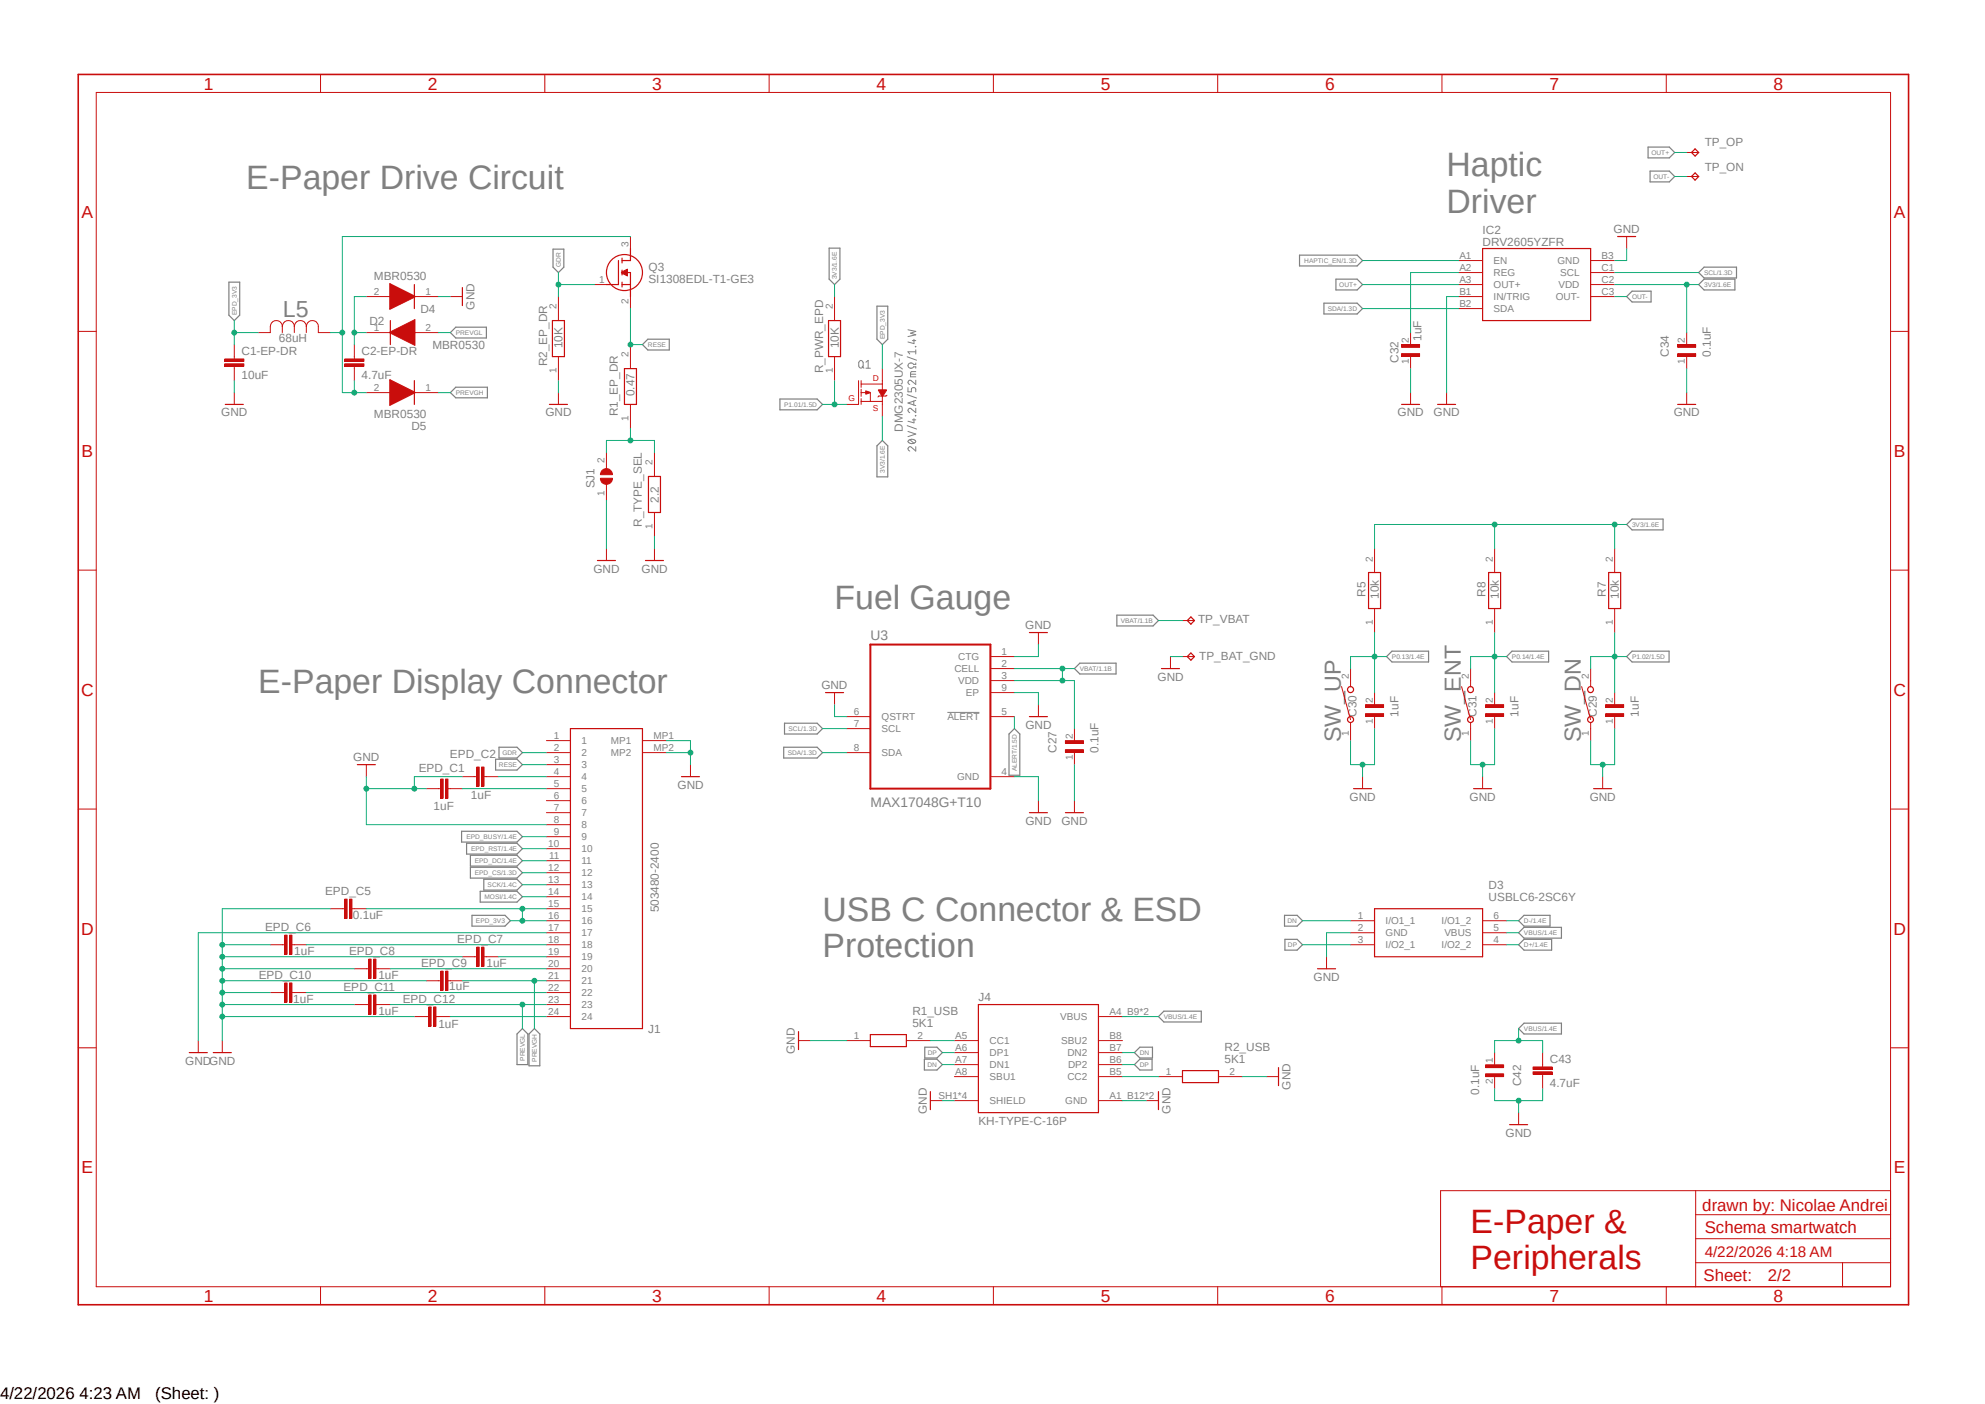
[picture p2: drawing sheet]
<svg xmlns="http://www.w3.org/2000/svg" width="420mm" height="297mm" viewBox="0 0 420 297" stroke-linecap="round" stroke-linejoin="round" font-family="sans-serif">
<path d="M16 15.4l388.2 261.2M404.2 15.4l-388.2 261.2" fill="none" stroke="#fff" stroke-width=".21"/>
<g fill="none" stroke="#808080" stroke-width=".21">
<path d="M181.8 76.5l.1-.2a.47 .47 0 0 1 .7 .4v.7a.47 .47 0 0 1-.4 .5 .47 .47 0 0 1-.5-.5zM182.4 77.5l.4 .4M183.2 77.9h.9M183.2 76.6l.5-.4v1.7M191.9 75.5l2 .7M192.1 69.8l1.7 .3-1.1 .4 1.1 .3-1.7 .4M192.7 79.2h1.1M193 72.1h.8M193.4 71.8v.9l-1.3-.4M193.7 73.3l.1 .1zM193.8 78.6h-.9l-.2 .3v.8h1.1M193.8 76.8v.3h-.5a.62 .62 0 0 0-1-.2 .62 .62 0 0 0 0 .9 .62 .62 0 0 0 1-.2h.5v.3"/>
<path d="M193.8 74v.9M193.8 74.4h-1.7l.4 .5M191.9 90l2 .8M191.9 83.5l2 .7M192.1 82v.9h.7v-.5a.47 .47 0 0 1 .5-.4 .47 .47 0 0 1 .5 .4v.5M192.1 91.3l1.7 .5-1.7 .6M192.2 93.2l.2-.1a.96 .96 0 0 1 1.4 .3 .96 .96 0 0 1-1.7 0zM192.5 93l.9 .8M193 88.8h.8M193.3 84.8v.9M193.4 88.6v.9l-1.3-.4M193.7 87.9l.1 .1z"/>
<path d="M193.8 94.5v.9l-1-.8a.45 .45 0 0 0-.7 .2 .45 .45 0 0 0 .4 .6M193.8 86.4v.9l-1-.8a.44 .44 0 0 0-.7 .2 .44 .44 0 0 0 .4 .6M193.8 80.4v.9l-1-.7a.43 .43 0 0 0-.6 .1 .43 .43 0 0 0 .3 .6M193.8 84.7l-1.7 .6 1.7 .5M200.4 150.7h6.8"/>
</g>
<g fill="none" stroke="#808080" stroke-width=".25">
<path d="M348.7 31.1h4.5l1.1 1.2-1.1 1.1h-4.5zM349.1 36.2h4.1l1.1 1.1-1.1 1.2h-4.1zM48.4 59.7h2.3v7l-1.1 1.1-1.2-1.1zM117 52.7h2.3v3.8l-1.1 1.2-1.2-1.2zM175.4 52.5h2.3v6.6l-1.1 1.1-1.2-1.1zM275 54h12.1l1.2 1.1-1.2 1.2h-12.1zM282.7 59.1h4.4l1.2 1.1-1.2 1.1h-4.4zM360.6 59.1h6.5v2.2h-6.5l-1.2-1.1zM360.6 56.5h6.8v2.3h-6.8l-1.2-1.1zM95.3 70.4l1.1-1.2h6.5v2.3h-6.5zM135.9 72.9l1.2-1.1h4.5v2.2h-4.5zM185.5 64.8h2.3v7l-1.1 1.1-1.2-1.1z"/>
<path d="M280.1 64.1h7l1.2 1.2-1.2 1.1h-7zM345.3 61.6h4v2.3h-4l-1.1-1.2zM95.3 83.1l1.1-1.2h6.7v2.3h-6.7zM165 84.4h7.9l1.1 1.2-1.1 1.1h-7.9zM186.7 93.2l1.1 1.1v6.6h-2.3v-6.6zM345.3 109.8h6.6v2.3h-6.6l-1.1-1.1zM236.3 130.1h7.7l1.1 1.2-1.1 1.1h-7.7zM294.5 137.8h7.8v2.2h-7.8l-1.1-1.1zM319.9 137.8h7.8v2.2h-7.8l-1.1-1.1zM345.3 137.8h7.8v2.2h-7.8l-1.1-1.1zM105.6 158.1h3.8l1.1 1.1-1.1 1.2h-3.8zM165.8 158.1h7.1l1.1 1.1-1.1 1.2h-7.1z"/>
<path d="M166 153h6.9l1.1 1.1-1.1 1.2h-6.9zM213.5 155.3l1.1-1.2 1.2 1.2v8.7h-2.3zM227.3 141.4l1.2-1.1h7.6v2.3h-7.6zM97.7 175.9h11.7l1.1 1.1-1.1 1.1h-11.7zM98.7 178.4h10.7l1.1 1.1-1.1 1.2h-10.7zM104.9 160.6h4.5l1.1 1.2-1.1 1.1h-4.5zM99.5 180.9h9.9l1.1 1.2-1.1 1.1h-9.9zM99.5 183.5h9.9l1.1 1.1-1.1 1.2h-9.9zM99.9 193.6h6.9l1.2 1.2-1.2 1.1h-6.9zM101.6 188.6h7.8l1.1 1.1-1.1 1.1h-7.8zM102.4 186h7l1.1 1.2-1.1 1.1h-7zM271.8 193.6h2.6l1.2 1.2-1.2 1.1h-2.6z"/>
<path d="M271.9 198.7h2.5l1.2 1.2-1.2 1.1h-2.5zM321.3 194.8l1.2-1.2h5.5v2.3h-5.5zM322.5 198.7h5.8v2.3h-5.8l-1.2-1.1zM322.5 196.2h7.9v2.3h-7.9l-1.2-1.2zM109.4 218.7l1.1-1.1 1.2 1.1v6.5h-2.3zM111.9 218.7l1.2-1.1 1.1 1.1v6.8h-2.3zM246.3 213.9h7.9v2.3h-7.9l-1.2-1.1zM322.5 216.5h7.9v2.2h-7.9l-1.2-1.1zM195.6 224.1h2.6l1.2 1.1-1.2 1.2h-2.6zM195.7 221.5h2.5l1.2 1.2-1.2 1.1h-2.5zM240 222.7l1.2-1.2h2.6v2.3h-2.6zM241.2 224.1h2.6v2.3h-2.6l-1.2-1.2z"/>
</g>
<g fill="none" stroke="#c90d0c" stroke-width=".21">
<path d="M20.4 19.6h379.6v252.6h-379.6zM67.8 15.7v3.9M115.3 15.7v3.9M162.7 15.7v3.9M210.2 15.7v3.9M257.6 15.7v3.9M305.1 15.7v3.9M352.6 15.7v3.9M16.6 70.1h3.8M400 70.1h3.8M16.6 120.6h3.8M400 120.6h3.8"/>
<path d="M16.6 171.2h3.8M400 171.2h3.8M16.6 221.7h3.8M400 221.7h3.8M358.8 251.9v20.3M358.8 257h41.2M400 251.9h-95.2v20.3M67.8 272.2v3.8M115.3 272.2v3.8M162.7 272.2v3.8M210.2 272.2v3.8M257.6 272.2v3.8"/>
<path d="M305.1 272.2v3.8M352.6 272.2v3.8M358.8 267.1h41.2M358.8 262h41.2M389.8 267.1v5.1"/>
</g>
<path d="M16.6 15.7h387.2v260.3h-387.2z" fill="none" stroke="#c90d0c" stroke-width=".34"/>
<path d="M47.5 77h4.1v.5h-4.1z" fill-rule="evenodd" fill="#c90d0c"/>
<path d="M47.5 77h4.1v.5h-4.1z" fill="none" stroke="#c90d0c" stroke-width=".21"/>
<path d="M47.5 75.9h4.1v.6h-4.1z" fill-rule="evenodd" fill="#c90d0c"/>
<path d="M47.5 75.9h4.1v.6h-4.1zM49.6 72.9v3M49.6 77.5v3M59.7 69.1a1.27 1.27 0 0 0-1.2-1.3 1.27 1.27 0 0 0-1.3 1.3v1.3h-2.5M59.7 69.1v1.3M59.7 69.1a1.27 1.27 0 0 1 1.3-1.3 1.27 1.27 0 0 1 1.3 1.3M62.3 69.1v1.3M62.3 69.1a1.27 1.27 0 0 1 1.2-1.3 1.27 1.27 0 0 1 1.3 1.3M64.8 69.1a1.27 1.27 0 0 1 1.3-1.3 1.27 1.27 0 0 1 1.3 1.3v1.3h2.5M64.8 69.1v1.3M49.6 83.1v2.5" fill="none" stroke="#c90d0c" stroke-width=".21"/>
<path d="M87.7 60.2v5.1M47.7 85.6h3.8" fill="none" stroke="#c90d0c" stroke-width=".25"/>
<path d="M82.5 60l5.3 2.7v.1l-5.3 2.6z" fill-rule="evenodd" fill="#c90d0c"/>
<path d="M82.5 60l5.3 2.7v.1l-5.3 2.6zM77.5 62.7h5.1M87.7 62.7h5.1" fill="none" stroke="#c90d0c" stroke-width=".21"/>
<path d="M82.6 67.8v5.1" fill="none" stroke="#c90d0c" stroke-width=".25"/>
<path d="M82.5 70.3l5.3-2.7v5.5l-5.3-2.7z" fill-rule="evenodd" fill="#c90d0c"/>
<path d="M77.5 70.4h5.1M82.5 70.3l5.3-2.7v5.5l-5.3-2.7zM87.7 70.4h5.1" fill="none" stroke="#c90d0c" stroke-width=".21"/>
<path d="M87.7 80.5v5.1" fill="none" stroke="#c90d0c" stroke-width=".25"/>
<path d="M82.5 80.3l5.3 2.7v.1l-5.3 2.7z" fill-rule="evenodd" fill="#c90d0c"/>
<path d="M77.5 83.1h5.1M82.5 80.3l5.3 2.7v.1l-5.3 2.7zM87.7 83.1h5.1" fill="none" stroke="#c90d0c" stroke-width=".21"/>
<path d="M72.9 77h4.1v.5h-4.1z" fill-rule="evenodd" fill="#c90d0c"/>
<path d="M72.9 77h4.1v.5h-4.1z" fill="none" stroke="#c90d0c" stroke-width=".21"/>
<path d="M72.9 75.9h4.1v.6h-4.1z" fill-rule="evenodd" fill="#c90d0c"/>
<path d="M72.9 75.9h4.1v.6h-4.1zM75 72.9v3M75 77.5v3M95.3 62.7h2.5" fill="none" stroke="#c90d0c" stroke-width=".21"/>
<g fill="none" stroke="#c90d0c" stroke-width=".25">
<path d="M130.9 55.1v5.1h-2.6M131.6 57.7h1.8v5M131.6 54.6v1M131.6 57.1v1.1M131.6 59.7v1M133.4 52.6v2.5h-1.8M97.8 60.8v3.8M131.6 60.2h1.8"/>
<circle cx="132.1" cy="57.7" r="3.8"/>
</g>
<path d="M131.5 57.6l1.3-.7v1.5l-1.3-.7z" fill-rule="evenodd" fill="#c90d0c"/>
<g fill="none" stroke="#c90d0c" stroke-width=".21">
<path d="M131.5 57.6l1.3-.7v1.5l-1.3-.7zM133.4 50v2.6M118.2 62.7v5.1M118.2 75.4v5.1M125.8 60.2h2.5M133.4 62.7v2.6M133.4 72.9v5.1M118.2 83.1v2.5M133.4 85.6v5M138.5 95.7v5.1M128.3 116v2.6M138.5 108.4v5.1"/>
<path d="M138.5 116v2.6"/>
</g>
<path d="M116.9 67.8h2.5v7.6h-2.5zM132.1 78h2.6v7.6h-2.6zM116.2 85.6h3.9M126.4 118.6h3.8M136.6 118.6h3.8M137.2 100.8h2.5v7.6h-2.5z" fill="none" stroke="#c90d0c" stroke-width=".25"/>
<path d="M127.4 99.5a1.27 1.27 0 0 1 1.4-.3 1.27 1.27 0 0 1 .8 1.2h-2.6z" fill-rule="evenodd" fill="#c90d0c"/>
<path d="M127.4 99.5a1.27 1.27 0 0 1 1.4-.3 1.27 1.27 0 0 1 .8 1.2h-2.6z" fill="none" stroke="#c90d0c" stroke-width=".21"/>
<path d="M127 101.2h2.6a1.27 1.27 0 0 1-1.3 1.3 1.27 1.27 0 0 1-1.3-1.3z" fill-rule="evenodd" fill="#c90d0c"/>
<g fill="none" stroke="#c90d0c" stroke-width=".21">
<path d="M186.7 78v4.5M128.3 95.7v3.4M181.7 80.5v5.1h-2.6M182.2 80.5v1.5M182.2 82.3v1.6M182.2 84.3v1.3M182.2 84.9h4.5M182.2 83.1h1.9v1.8M182.2 81.2h4.5M186.7 83.8v4.3M187.7 83.6l-.2 .2h-1.6l-.1 .2M127 101.2h2.6a1.27 1.27 0 0 1-1.3 1.3 1.27 1.27 0 0 1-1.3-1.3z"/>
<path d="M128.3 102.4v3.5"/>
</g>
<path d="M185.9 82.5h1.7l-.9 1.4z" fill-rule="evenodd" fill="#c90d0c"/>
<path d="M185.9 82.5h1.7l-.9 1.4z" fill="none" stroke="#c90d0c" stroke-width=".21"/>
<path d="M183.2 82.7l.9 .3v.1l-.9 .3z" fill-rule="evenodd" fill="#c90d0c"/>
<g fill="none" stroke="#c90d0c" stroke-width=".21">
<path d="M176.6 62.7v5.1M176.6 75.4v5.1M183.2 82.7l.9 .3v.1l-.9 .3zM115.6 156.7h5.1M115.6 159.2h5.1M135.9 156.7h5.1M135.9 159.2h5.1M115.6 161.8h5.1M115.6 164.3h5.1M115.6 166.8h5.1M115.6 169.4h5.1M115.6 171.9h5.1"/>
<path d="M115.6 174.5h5.1M115.6 177h5.1M115.6 179.5h5.1M146.1 161.8v2.5M115.6 182.1h5.1M115.6 184.6h5.1M115.6 187.2h5.1M115.6 189.7h5.1M115.6 192.2h5.1M115.6 194.8h5.1M115.6 197.3h5.1M115.6 199.9h5.1"/>
<path d="M115.6 202.4h5.1M115.6 204.9h5.1M115.6 207.5h5.1M115.6 210h5.1M115.6 212.5h5.1M115.6 215.1h5.1"/>
</g>
<path d="M175.3 67.8h2.5v7.6h-2.5zM120.7 154.1h15.2v63.5h-15.2zM144.2 164.3h3.8" fill="none" stroke="#c90d0c" stroke-width=".25"/>
<path d="M101.9 162.3h.5v4h-.5z" fill-rule="evenodd" fill="#c90d0c"/>
<path d="M101.9 162.3h.5v4h-.5z" fill="none" stroke="#c90d0c" stroke-width=".21"/>
<path d="M100.9 162.3h.5v4h-.5z" fill-rule="evenodd" fill="#c90d0c"/>
<path d="M97.8 164.3h3.1M100.9 162.3h.5v4h-.5zM102.4 164.3h3.1" fill="none" stroke="#c90d0c" stroke-width=".21"/>
<path d="M94.3 164.8h.5v4.1h-.5z" fill-rule="evenodd" fill="#c90d0c"/>
<path d="M94.3 164.8h.5v4.1h-.5z" fill="none" stroke="#c90d0c" stroke-width=".21"/>
<path d="M93.3 164.8h.5v4.1h-.5z" fill-rule="evenodd" fill="#c90d0c"/>
<path d="M77.5 161.8v2.5M90.2 166.8h3.1M93.3 164.8h.5v4.1h-.5zM94.8 166.8h3" fill="none" stroke="#c90d0c" stroke-width=".21"/>
<path d="M75.6 161.8h3.8" fill="none" stroke="#c90d0c" stroke-width=".25"/>
<path d="M74 190.2h.5v4.1h-.5z" fill-rule="evenodd" fill="#c90d0c"/>
<path d="M74 190.2h.5v4.1h-.5z" fill="none" stroke="#c90d0c" stroke-width=".21"/>
<path d="M72.9 190.2h.5v4.1h-.5z" fill-rule="evenodd" fill="#c90d0c"/>
<path d="M69.9 192.2h3M72.9 190.2h.5v4.1h-.5zM74.5 192.2h3" fill="none" stroke="#c90d0c" stroke-width=".21"/>
<path d="M61.3 197.8h.5v4.1h-.5z" fill-rule="evenodd" fill="#c90d0c"/>
<path d="M61.3 197.8h.5v4.1h-.5z" fill="none" stroke="#c90d0c" stroke-width=".21"/>
<path d="M60.2 197.8h.5v4.1h-.5z" fill-rule="evenodd" fill="#c90d0c"/>
<path d="M57.2 199.9h3M60.2 197.8h.5v4.1h-.5zM61.8 199.9h3" fill="none" stroke="#c90d0c" stroke-width=".21"/>
<path d="M101.9 200.4h.5v4h-.5z" fill-rule="evenodd" fill="#c90d0c"/>
<path d="M101.9 200.4h.5v4h-.5z" fill="none" stroke="#c90d0c" stroke-width=".21"/>
<path d="M100.9 200.4h.5v4h-.5z" fill-rule="evenodd" fill="#c90d0c"/>
<path d="M97.8 202.4h3.1M100.9 200.4h.5v4h-.5zM102.4 202.4h3.1" fill="none" stroke="#c90d0c" stroke-width=".21"/>
<path d="M79 202.9h.5v4.1h-.5z" fill-rule="evenodd" fill="#c90d0c"/>
<path d="M79 202.9h.5v4.1h-.5z" fill="none" stroke="#c90d0c" stroke-width=".21"/>
<path d="M78 202.9h.5v4.1h-.5z" fill-rule="evenodd" fill="#c90d0c"/>
<path d="M75 204.9h3M78 202.9h.5v4.1h-.5zM79.5 204.9h3.1" fill="none" stroke="#c90d0c" stroke-width=".21"/>
<path d="M94.3 205.4h.5v4.1h-.5z" fill-rule="evenodd" fill="#c90d0c"/>
<path d="M94.3 205.4h.5v4.1h-.5z" fill="none" stroke="#c90d0c" stroke-width=".21"/>
<path d="M93.3 205.4h.5v4.1h-.5z" fill-rule="evenodd" fill="#c90d0c"/>
<path d="M90.2 207.5h3.1M93.3 205.4h.5v4.1h-.5zM94.8 207.5h3" fill="none" stroke="#c90d0c" stroke-width=".21"/>
<path d="M61.3 207.9h.5v4.1h-.5z" fill-rule="evenodd" fill="#c90d0c"/>
<path d="M61.3 207.9h.5v4.1h-.5z" fill="none" stroke="#c90d0c" stroke-width=".21"/>
<path d="M60.2 207.9h.5v4.1h-.5z" fill-rule="evenodd" fill="#c90d0c"/>
<path d="M57.2 210h3M60.2 207.9h.5v4.1h-.5zM61.8 210h3" fill="none" stroke="#c90d0c" stroke-width=".21"/>
<path d="M79 210.5h.5v4h-.5z" fill-rule="evenodd" fill="#c90d0c"/>
<path d="M79 210.5h.5v4h-.5z" fill="none" stroke="#c90d0c" stroke-width=".21"/>
<path d="M78 210.5h.5v4h-.5z" fill-rule="evenodd" fill="#c90d0c"/>
<path d="M75 212.5h3M78 210.5h.5v4h-.5zM79.5 212.5h3.1" fill="none" stroke="#c90d0c" stroke-width=".21"/>
<path d="M91.7 213h.5v4.1h-.5z" fill-rule="evenodd" fill="#c90d0c"/>
<path d="M91.7 213h.5v4.1h-.5z" fill="none" stroke="#c90d0c" stroke-width=".21"/>
<path d="M90.7 213h.5v4.1h-.5z" fill-rule="evenodd" fill="#c90d0c"/>
<g fill="none" stroke="#c90d0c" stroke-width=".21">
<path d="M209.5 138.9h5.1M219.7 133.8v2.6M176.6 146.5v2.6M179.1 151.6h5M179.1 154.1h5M179.1 159.2h5M209.5 151.6h5.1M209.5 141.4h5.1M209.5 144h5.1M209.5 146.5h5.1M219.7 149.1v2.5M209.5 164.3h5.1"/>
<path d="M219.7 169.4v2.5M227.3 169.4v2.5M87.7 215.1h3M90.7 213h.5v4.1h-.5zM92.2 215.1h3.1M42 220.1v2.6M47 220.1v2.6"/>
</g>
<path d="M217.8 133.8h3.8M174.7 146.5h3.8M217.8 151.6h3.8M217.8 171.9h3.8M225.4 171.9h3.8M40 222.7h3.9M45.1 222.7h3.8" fill="none" stroke="#c90d0c" stroke-width=".25"/>
<path d="M184.1 136.4h25.4v30.4h-25.4z" fill="none" stroke="#c90d0c" stroke-width=".42"/>
<path d="M225.4 158.6h3.8v.6h-3.8z" fill-rule="evenodd" fill="#c90d0c"/>
<path d="M225.4 158.6h3.8v.6h-3.8z" fill="none" stroke="#c90d0c" stroke-width=".21"/>
<path d="M225.4 156.7h3.8v.6h-3.8z" fill-rule="evenodd" fill="#c90d0c"/>
<g fill="none" stroke="#c90d0c" stroke-width=".21">
<path d="M247.6 138.9v2.5M250.2 131.3h2.5M250.2 138.9h2.5M225.4 156.7h3.8v.6h-3.8zM227.3 154.1v2.6M227.3 159.2v2.6M285.7 194.8h5.1M285.7 197.3h5.1M285.7 199.9h5.1M313.7 194.8h5.1M313.7 197.3h5.1M313.7 199.9h5.1"/>
<path d="M232.4 215.1h5.1M280.7 202.4v2.5M169 220.1h2.5M179.1 220.1h5M191.8 220.1h5M196.8 232.8h2.6M201.9 222.7h5.1M201.9 220.1h5.1M201.9 227.8h5.1M201.9 225.2h5.1M201.9 232.8h5.1M232.4 222.7h5.1"/>
<path d="M232.4 220.1h5.1M232.4 227.8h5.1M232.4 225.2h5.1M232.4 232.8h5.1M242.6 232.8h2.5M245.1 227.8h5.1M257.8 227.8h5.1M268 227.8h2.5"/>
</g>
<path d="M252 130.5l.7 .8-.7 .7-.8-.7zM252 138.1l.7 .8-.7 .8-.8-.8zM245.7 141.4h3.9M290.8 192.2h22.9v10.2h-22.9zM169 218.2v3.8M184.1 218.9h7.7v2.5h-7.7zM207 212.5h25.4v22.9h-25.4zM278.8 204.9h3.8M196.8 230.9v3.8M245.1 230.9v3.8M250.2 226.5h7.6v2.5h-7.6zM270.5 225.8v3.9" fill="none" stroke="#c90d0c" stroke-width=".25"/>
<path d="M314.3 225.3h3.8v.5h-3.8z" fill-rule="evenodd" fill="#c90d0c"/>
<path d="M314.3 225.3h3.8v.5h-3.8z" fill="none" stroke="#c90d0c" stroke-width=".21"/>
<path d="M314.3 227.2h3.8v.6h-3.8z" fill-rule="evenodd" fill="#c90d0c"/>
<path d="M314.3 227.2h3.8v.6h-3.8zM316.2 222.7v2.5M316.2 227.8v2.5M326.4 225.2v.5M326.4 227.2v.6" fill="none" stroke="#c90d0c" stroke-width=".21"/>
<path d="M324.4 226.7h4v.5h-4z" fill-rule="evenodd" fill="#c90d0c"/>
<path d="M324.4 226.7h4v.5h-4z" fill="none" stroke="#c90d0c" stroke-width=".21"/>
<path d="M324.4 225.7h4v.5h-4z" fill-rule="evenodd" fill="#c90d0c"/>
<g fill="none" stroke="#c90d0c" stroke-width=".21">
<path d="M283.8 145.2l1.9 7M285.7 141.4v3.8M285.7 152.9v3.8M309.2 145.2l1.9 7M311.1 141.4v3.8M311.1 152.9v3.8M334.6 145.2l1.9 7M336.5 141.4v3.8M336.5 152.9v3.8M321.3 235.4v2.5M324.4 225.7h4v.5h-4zM326.4 222.7v2.5"/>
<path d="M326.4 227.8v2.5"/>
</g>
<g fill="none" stroke="#c90d0c" stroke-width=".25">
<path d="M319.4 237.9h3.8"/>
<circle cx="285.7" cy="152.2" r=".64"/>
<circle cx="285.8" cy="145.9" r=".64"/>
<circle cx="311.1" cy="145.9" r=".63"/>
<circle cx="311.1" cy="152.2" r=".64"/>
<circle cx="336.5" cy="152.2" r=".63"/>
<circle cx="336.5" cy="145.9" r=".63"/>
</g>
<path d="M288.9 151h3.8v.6h-3.8z" fill-rule="evenodd" fill="#c90d0c"/>
<path d="M288.9 151h3.8v.6h-3.8z" fill="none" stroke="#c90d0c" stroke-width=".21"/>
<path d="M288.9 149.1h3.8v.5h-3.8z" fill-rule="evenodd" fill="#c90d0c"/>
<path d="M288.9 149.1h3.8v.5h-3.8zM290.8 146.5v2.6M290.8 151.6v2.5" fill="none" stroke="#c90d0c" stroke-width=".21"/>
<path d="M314.3 151h3.8v.6h-3.8z" fill-rule="evenodd" fill="#c90d0c"/>
<path d="M314.3 151h3.8v.6h-3.8z" fill="none" stroke="#c90d0c" stroke-width=".21"/>
<path d="M314.3 149.1h3.8v.5h-3.8z" fill-rule="evenodd" fill="#c90d0c"/>
<path d="M314.3 149.1h3.8v.5h-3.8zM316.2 146.5v2.6M316.2 151.6v2.5" fill="none" stroke="#c90d0c" stroke-width=".21"/>
<path d="M339.7 151h3.8v.6h-3.8z" fill-rule="evenodd" fill="#c90d0c"/>
<path d="M339.7 151h3.8v.6h-3.8z" fill="none" stroke="#c90d0c" stroke-width=".21"/>
<path d="M339.7 149.1h3.8v.5h-3.8z" fill-rule="evenodd" fill="#c90d0c"/>
<g fill="none" stroke="#c90d0c" stroke-width=".21">
<path d="M308.6 55.1h5.1M308.6 57.7h5.1M336.5 55.1h5.1M336.5 57.7h5.1M344.2 50v2.6M308.6 60.2h5.1M308.6 62.7h5.1M308.6 65.3h5.1M336.5 60.2h5.1M336.5 62.7h5.1M298.4 83.1v2.5M306.1 83.1v2.5"/>
<path d="M356.9 83.1v2.5M290.8 116v5.1M316.2 116v5.1M341.6 116v5.1M290.8 128.7v5.1M316.2 128.7v5.1M341.6 128.7v5.1M339.7 149.1h3.8v.5h-3.8zM341.6 146.5v2.6M341.6 151.6v2.5M288.3 164.3v2.5M313.7 164.3v2.5"/>
<path d="M339.1 164.3v2.5"/>
</g>
<path d="M313.7 52.6h22.8v15.2h-22.8zM342.3 50h3.8M296.5 85.6h3.9M304.2 85.6h3.8M355 85.6h3.8M289.6 121.1h2.5v7.6h-2.5zM315 121.1h2.5v7.6h-2.5zM340.4 121.1h2.5v7.6h-2.5zM286.4 166.8h3.8M311.8 166.8h3.8M337.2 166.8h3.8" fill="none" stroke="#c90d0c" stroke-width=".25"/>
<path d="M296.5 74.8h3.9v.6h-3.9z" fill-rule="evenodd" fill="#c90d0c"/>
<path d="M296.5 74.8h3.9v.6h-3.9z" fill="none" stroke="#c90d0c" stroke-width=".21"/>
<path d="M296.5 72.9h3.9v.6h-3.9z" fill-rule="evenodd" fill="#c90d0c"/>
<path d="M296.5 72.9h3.9v.6h-3.9zM298.4 70.4v2.5M298.4 75.4v2.6" fill="none" stroke="#c90d0c" stroke-width=".21"/>
<path d="M355 74.8h3.8v.6h-3.8z" fill-rule="evenodd" fill="#c90d0c"/>
<path d="M355 74.8h3.8v.6h-3.8z" fill="none" stroke="#c90d0c" stroke-width=".21"/>
<path d="M355 72.9h3.8v.6h-3.8z" fill-rule="evenodd" fill="#c90d0c"/>
<path d="M356.9 32.3h2.5M356.9 37.3h2.5M355 72.9h3.8v.6h-3.8zM356.9 70.4v2.5M356.9 75.4v2.6" fill="none" stroke="#c90d0c" stroke-width=".21"/>
<path d="M357.9 32.3l.7-.8 .8 .8-.8 .7zM357.9 37.3l.7-.7 .8 .7-.8 .8z" fill="none" stroke="#c90d0c" stroke-width=".25"/>
<path d="M92.8 62.7h2.5M49.6 80.5v2.6M118.2 80.5v2.6M128.3 105.9v10.1M138.5 113.5v2.5M141 159.2h5.1M141 156.7h5.1v5.1" fill="none" stroke="#0dab76" stroke-width=".21"/>
<circle cx="146.1" cy="159.2" r=".51" fill="#0dab76"/>
<g fill="none" stroke="#0dab76" stroke-width=".21">
<path d="M77.5 164.3v2.5h12.7M97.8 164.3h-10.1v2.5"/>
<circle cx="146.1" cy="159.2" r=".51"/>
</g>
<circle cx="87.7" cy="166.8" r=".51" fill="#0dab76"/>
<g fill="none" stroke="#0dab76" stroke-width=".21">
<path d="M77.5 166.8v7.7h38.1"/>
<circle cx="87.7" cy="166.8" r=".51"/>
</g>
<circle cx="77.5" cy="166.8" r=".51" fill="#0dab76"/>
<g fill="none" stroke="#0dab76" stroke-width=".21">
<path d="M47 199.9h10.2M69.9 192.2h-22.9v27.9M115.6 197.3h-73.6v22.8"/>
<circle cx="77.5" cy="166.8" r=".51"/>
</g>
<circle cx="47" cy="199.9" r=".51" fill="#0dab76"/>
<g fill="none" stroke="#0dab76" stroke-width=".21">
<path d="M47 204.9h28"/>
<circle cx="47" cy="199.9" r=".51"/>
</g>
<circle cx="47" cy="204.9" r=".51" fill="#0dab76"/>
<g fill="none" stroke="#0dab76" stroke-width=".21">
<path d="M47 202.4h50.8"/>
<circle cx="47" cy="204.9" r=".51"/>
</g>
<circle cx="47" cy="202.4" r=".51" fill="#0dab76"/>
<g fill="none" stroke="#0dab76" stroke-width=".21">
<path d="M47 207.5h43.2"/>
<circle cx="47" cy="202.4" r=".51"/>
</g>
<circle cx="47" cy="207.5" r=".51" fill="#0dab76"/>
<g fill="none" stroke="#0dab76" stroke-width=".21">
<path d="M47 210h10.2"/>
<circle cx="47" cy="207.5" r=".51"/>
</g>
<circle cx="47" cy="210" r=".51" fill="#0dab76"/>
<g fill="none" stroke="#0dab76" stroke-width=".21">
<path d="M47 212.5h28"/>
<circle cx="47" cy="210" r=".51"/>
</g>
<circle cx="47" cy="212.5" r=".51" fill="#0dab76"/>
<g fill="none" stroke="#0dab76" stroke-width=".21">
<path d="M47 215.1h40.7"/>
<circle cx="47" cy="212.5" r=".51"/>
</g>
<circle cx="47" cy="215.1" r=".51" fill="#0dab76"/>
<g fill="none" stroke="#0dab76" stroke-width=".21">
<path d="M219.7 136.4v2.5h-5.1M247.6 138.9h2.6M176.6 149.1v2.5h2.5M214.6 146.5h5.1v2.6M214.6 164.3h5.1v5.1M227.3 161.8v7.6M285.7 197.3h-5v5.1M171.5 220.1h7.6M199.4 232.8h2.5M237.5 232.8h5.1M262.9 227.8h5.1M316.2 230.3v2.5h10.2v-2.5"/>
<path d="M321.3 232.8v2.6"/>
<circle cx="47" cy="215.1" r=".51"/>
</g>
<circle cx="321.3" cy="232.8" r=".51" fill="#0dab76"/>
<g fill="none" stroke="#0dab76" stroke-width=".21">
<path d="M290.8 154.1v7.7h-5.1v-5.1M288.3 161.8v2.5"/>
<circle cx="321.3" cy="232.8" r=".51"/>
</g>
<circle cx="288.3" cy="161.8" r=".51" fill="#0dab76"/>
<g fill="none" stroke="#0dab76" stroke-width=".21">
<path d="M311.1 156.7v5.1h5.1M313.7 161.8v2.5"/>
<circle cx="288.3" cy="161.8" r=".51"/>
</g>
<circle cx="313.7" cy="161.8" r=".51" fill="#0dab76"/>
<g fill="none" stroke="#0dab76" stroke-width=".21">
<path d="M316.2 154.1v7.7M336.5 156.7v5.1h5.1M339.1 161.8v2.5"/>
<circle cx="313.7" cy="161.8" r=".51"/>
</g>
<circle cx="339.1" cy="161.8" r=".51" fill="#0dab76"/>
<g fill="none" stroke="#0dab76" stroke-width=".21">
<path d="M344.2 52.6v2.5h-2.6M49.6 67.8v5.1M49.6 70.4h5.1M298.4 78v5.1M308.6 62.7h-2.5v20.4M356.9 78v5.1M341.6 154.1v7.7"/>
<circle cx="339.1" cy="161.8" r=".51"/>
</g>
<circle cx="49.6" cy="70.4" r=".51" fill="#0dab76"/>
<g fill="none" stroke="#0dab76" stroke-width=".21">
<path d="M186.7 72.9v5.1M108 194.8h7.6"/>
<circle cx="49.6" cy="70.4" r=".51"/>
</g>
<circle cx="110.5" cy="194.8" r=".51" fill="#0dab76"/>
<g fill="none" stroke="#0dab76" stroke-width=".21">
<path d="M77.5 192.2h38.1M110.5 192.2v2.6"/>
<circle cx="110.5" cy="194.8" r=".51"/>
</g>
<circle cx="110.5" cy="192.2" r=".51" fill="#0dab76"/>
<g fill="none" stroke="#0dab76" stroke-width=".21">
<path d="M92.8 70.4h2.5M82.6 212.5h33"/>
<circle cx="110.5" cy="192.2" r=".51"/>
</g>
<circle cx="110.5" cy="212.5" r=".51" fill="#0dab76"/>
<g fill="none" stroke="#0dab76" stroke-width=".21">
<path d="M92.8 83.1h2.5M97.8 207.5h17.8M110.5 212.5v5.1"/>
<circle cx="110.5" cy="212.5" r=".51"/>
</g>
<circle cx="113.1" cy="207.5" r=".51" fill="#0dab76"/>
<g fill="none" stroke="#0dab76" stroke-width=".21">
<path d="M133.4 50h-61v33.1h5.1M69.9 70.4h2.5M75 80.5v2.6M113.1 207.5v10.1"/>
<circle cx="113.1" cy="207.5" r=".51"/>
</g>
<circle cx="75" cy="83.1" r=".51" fill="#0dab76"/>
<circle cx="75" cy="83.1" r=".51" fill="none" stroke="#0dab76" stroke-width=".21"/>
<circle cx="72.4" cy="70.4" r=".51" fill="#0dab76"/>
<g fill="none" stroke="#0dab76" stroke-width=".21">
<path d="M75 70.4h2.5M77.5 62.7h-2.5v10.2"/>
<circle cx="72.4" cy="70.4" r=".51"/>
</g>
<circle cx="75" cy="70.4" r=".51" fill="#0dab76"/>
<g fill="none" stroke="#0dab76" stroke-width=".21">
<path d="M128.3 95.7v-2.5h10.2v2.5M133.4 90.6v2.6"/>
<circle cx="75" cy="70.4" r=".51"/>
</g>
<circle cx="133.4" cy="93.2" r=".51" fill="#0dab76"/>
<g fill="none" stroke="#0dab76" stroke-width=".21">
<path d="M133.4 65.3v7.6h2.5"/>
<circle cx="133.4" cy="93.2" r=".51"/>
</g>
<circle cx="133.4" cy="72.9" r=".51" fill="#0dab76"/>
<g fill="none" stroke="#0dab76" stroke-width=".21">
<path d="M118.2 57.7v5M118.2 60.2h7.6M110.5 161.8h5.1"/>
<circle cx="133.4" cy="72.9" r=".51"/>
</g>
<circle cx="118.1" cy="60.2" r=".51" fill="#0dab76"/>
<g fill="none" stroke="#0dab76" stroke-width=".21">
<path d="M176.6 60.2v2.5M186.7 88.1v5.1M316.2 111v5M341.6 111h-50.8v5M110.5 159.2h5.1"/>
<circle cx="118.1" cy="60.2" r=".51"/>
</g>
<circle cx="316.2" cy="111" r=".51" fill="#0dab76"/>
<g fill="none" stroke="#0dab76" stroke-width=".21">
<path d="M344.2 111h-2.6v5"/>
<circle cx="316.2" cy="111" r=".51"/>
</g>
<circle cx="341.6" cy="111" r=".51" fill="#0dab76"/>
<g fill="none" stroke="#0dab76" stroke-width=".21">
<path d="M341.6 60.2h17.8M356.9 60.2v10.2"/>
<circle cx="341.6" cy="111" r=".51"/>
</g>
<circle cx="356.9" cy="60.2" r=".51" fill="#0dab76"/>
<g fill="none" stroke="#0dab76" stroke-width=".21">
<path d="M174 85.6h5.1M176.6 80.5v5.1"/>
<circle cx="356.9" cy="60.2" r=".51"/>
</g>
<circle cx="176.6" cy="85.6" r=".51" fill="#0dab76"/>
<g fill="none" stroke="#0dab76" stroke-width=".21">
<path d="M341.6 57.7h17.8M288.3 65.3h20.3M174 154.1h5.1M174 159.2h5.1M214.6 144h12.7M214.6 141.4h10.2v2.6M97.8 166.8h17.8M105.5 164.3h10.1M110.5 177h5.1M110.5 179.5h5.1M64.8 199.9h50.8M110.5 182.1h5.1"/>
<path d="M110.5 184.6h5.1M110.5 187.2h5.1M110.5 189.7h5.1M64.8 210h50.8M82.6 204.9h33M95.3 215.1h20.3M105.5 202.4h10.1"/>
<circle cx="176.6" cy="85.6" r=".51"/>
</g>
<circle cx="224.8" cy="144" r=".51" fill="#0dab76"/>
<g fill="none" stroke="#0dab76" stroke-width=".21">
<path d="M224.8 141.4h2.5"/>
<circle cx="224.8" cy="144" r=".51"/>
</g>
<circle cx="224.8" cy="141.4" r=".51" fill="#0dab76"/>
<g fill="none" stroke="#0dab76" stroke-width=".21">
<path d="M245.1 131.3h5.1M214.6 151.6v2.5M227.3 144v10.1M275.6 199.9h10.1M275.6 194.8h10.1M318.8 197.3h2.5M237.5 215.1h7.6M321.3 217.6v2.5M199.4 222.7h2.5M199.4 225.2h2.5M237.5 222.7h2.5M237.5 225.2h2.5"/>
<path d="M316.2 222.7v-2.6h10.2v2.6"/>
<circle cx="224.8" cy="141.4" r=".51"/>
</g>
<circle cx="321.3" cy="220.1" r=".51" fill="#0dab76"/>
<g fill="none" stroke="#0dab76" stroke-width=".21">
<path d="M290.8 138.9h-5.1v2.5M290.8 133.8v12.7M318.8 194.8h2.5M318.8 199.9h2.5M196.8 220.1h5.1M237.5 227.8h7.6"/>
<circle cx="321.3" cy="220.1" r=".51"/>
</g>
<circle cx="290.8" cy="138.9" r=".51" fill="#0dab76"/>
<g fill="none" stroke="#0dab76" stroke-width=".21">
<path d="M290.8 138.9h2.6M316.2 138.9h-5.1v2.5M316.2 133.8v12.7"/>
<circle cx="290.8" cy="138.9" r=".51"/>
</g>
<circle cx="316.2" cy="138.9" r=".51" fill="#0dab76"/>
<g fill="none" stroke="#0dab76" stroke-width=".21">
<path d="M316.2 138.9h2.6M341.6 138.9h-5.1v2.5M341.6 133.8v12.7"/>
<circle cx="316.2" cy="138.9" r=".51"/>
</g>
<circle cx="341.6" cy="138.9" r=".51" fill="#0dab76"/>
<g fill="none" stroke="#0dab76" stroke-width=".21">
<path d="M354.3 37.3h2.6M354.3 32.3h2.6M288.3 55.1h20.3M308.6 57.7h-10.2v12.7M288.3 60.2h20.3M341.6 62.7h2.6M341.6 138.9h2.6"/>
<circle cx="341.6" cy="138.9" r=".51"/>
</g>
<g font-size="7.2" fill="#808080">
<text x="52.1" y="39.9">E-Paper Drive Circuit</text>
<text x="306.1" y="37.3">Haptic</text>
<text x="306.1" y="45">Driver</text>
<text x="176.6" y="128.7">Fuel Gauge</text>
<text x="54.7" y="146.5">E-Paper Display Connector</text>
<text x="174" y="194.8">USB C Connector &amp; ESD</text>
<text x="174" y="202.4">Protection</text>
</g>
<g font-size="7.2" fill="#c90d0c">
<text x="311.2" y="260.8">E-Paper &amp;</text>
<text x="311.2" y="268.4">Peripherals</text>
</g>
<g font-size="4.9" fill="#808080">
<text x="59.9" y="67">L5</text>
<text x="283.7" y="156.9" transform="rotate(-90 283.7 156.9)">SW_UP</text>
<text x="309.1" y="156.9" transform="rotate(-90 309.1 156.9)">SW_ENT</text>
<text x="334.5" y="156.9" transform="rotate(-90 334.5 156.9)">SW_DN</text>
</g>
<g font-size="3.7" fill="#c90d0c">
<text x="43.1" y="19">1</text>
<text x="90.6" y="19">2</text>
<text x="138" y="19">3</text>
<text x="185.5" y="19">4</text>
<text x="232.9" y="19">5</text>
<text x="280.4" y="19">6</text>
<text x="327.8" y="19">7</text>
<text x="375.3" y="19">8</text>
<text x="17.2" y="46.1">A</text>
<text x="400.7" y="46.1">A</text>
<text x="17.2" y="96.6">B</text>
<text x="400.7" y="96.6">B</text>
<text x="17.1" y="147.2">C</text>
<text x="400.6" y="147.2">C</text>
<text x="17.1" y="197.7">D</text>
<text x="400.6" y="197.7">D</text>
<text x="17.2" y="248.2">E</text>
<text x="400.7" y="248.2">E</text>
<text x="43.1" y="275.4">1</text>
<text x="90.6" y="275.4">2</text>
<text x="138" y="275.4">3</text>
<text x="185.5" y="275.4">4</text>
<text x="232.9" y="275.4">5</text>
<text x="280.4" y="275.4">6</text>
<text x="327.8" y="275.4">7</text>
<text x="375.3" y="275.4">8</text>
</g>
<g font-size="3.6" fill="#c90d0c">
<text x="360.2" y="256.2">drawn by: Nicolae Andrei</text>
<text x="360.7" y="260.8">Schema smartwatch</text>
<text x="360.4" y="271.1">Sheet:</text>
<text x="374" y="270.9">2/2</text>
</g>
<g font-size="3.6">
<text x="0" y="296">4/22/2026 4:23 AM</text>
<text x="32.8" y="296">(Sheet: )</text>
</g>
<text font-size="3.2" fill="#c90d0c" x="360.7" y="265.8">4/22/2026 4:18 AM</text>
<g font-size="2.9" fill="#808080">
<text x="184.2" y="135.3">U3</text>
<text x="184.2" y="170.8">MAX17048G+T10</text>
</g>
<g font-size="2.5" fill="#808080">
<text x="360.7" y="31">TP_OP</text>
<text x="360.7" y="36.1">TP_ON</text>
<text x="313.7" y="51.9">DRV2605YZFR</text>
<text x="313.7" y="49.4">IC2</text>
<text x="341.4" y="49.3">GND</text>
<text x="79.1" y="59.3">MBR0530</text>
<text x="137.2" y="59.8">SI1308EDL-T1-GE3</text>
<text x="137.2" y="57.3">Q3</text>
<text x="100.4" y="65.5" transform="rotate(-90 100.4 65.5)">GND</text>
<text x="78.1" y="68.7">D2</text>
<text x="88.9" y="66.2">D4</text>
<text x="51.1" y="75.1">C1-EP-DR</text>
<text x="59" y="72.3">68uH</text>
<text x="76.5" y="75.1">C2-EP-DR</text>
<text x="91.5" y="73.8">MBR0530</text>
<text x="115.7" y="77.5" transform="rotate(-90 115.7 77.5)">R2_EP_DR</text>
<text x="119" y="73.7" transform="rotate(-90 119 73.7)">10K</text>
<text x="177.5" y="73.7" transform="rotate(-90 177.5 73.7)">10K</text>
<text x="295.9" y="76.7" transform="rotate(-90 295.9 76.7)">C32</text>
<text x="300.7" y="72.1" transform="rotate(-90 300.7 72.1)">1uF</text>
<text x="353.1" y="75.4" transform="rotate(-90 353.1 75.4)">C34</text>
<text x="362" y="75.4" transform="rotate(-90 362 75.4)">0.1uF</text>
<text x="51.1" y="80.1">10uF</text>
<text x="76.5" y="80.1">4.7uF</text>
<text x="134.3" y="83.8" transform="rotate(-90 134.3 83.8)">0.47</text>
<text x="174.2" y="79" transform="rotate(-90 174.2 79)">R_PWR_EPD</text>
<text x="46.8" y="88.1">GND</text>
<text x="79.1" y="88.5">MBR0530</text>
<text x="115.4" y="88.1">GND</text>
<text x="130.7" y="88.1" transform="rotate(-90 130.7 88.1)">R1_EP_DR</text>
<text x="295.7" y="88.1">GND</text>
<text x="303.3" y="88.1">GND</text>
<text x="354.1" y="88.1">GND</text>
<text x="87" y="91">D5</text>
<text x="191" y="91.4" transform="rotate(-90 191 91.4)">DMG2305UX-7</text>
<text x="125.8" y="103.3" transform="rotate(-90 125.8 103.3)">SJ1</text>
<text x="139.4" y="106.4" transform="rotate(-90 139.4 106.4)">2.2</text>
<text x="135.8" y="111.5" transform="rotate(-90 135.8 111.5)">R_TYPE_SEL</text>
<text x="125.6" y="121.1">GND</text>
<text x="135.7" y="121.1">GND</text>
<text x="253.5" y="131.8">TP_VBAT</text>
<text x="288.9" y="126.2" transform="rotate(-90 288.9 126.2)">R5</text>
<text x="291.7" y="126.7" transform="rotate(-90 291.7 126.7)">10k</text>
<text x="314.3" y="126.2" transform="rotate(-90 314.3 126.2)">R8</text>
<text x="317.1" y="126.7" transform="rotate(-90 317.1 126.7)">10k</text>
<text x="339.7" y="126.2" transform="rotate(-90 339.7 126.2)">R7</text>
<text x="342.5" y="126.7" transform="rotate(-90 342.5 126.7)">10k</text>
<text x="216.9" y="133.1">GND</text>
<text x="244.9" y="144">GND</text>
<text x="253.7" y="139.7">TP_BAT_GND</text>
<text x="173.8" y="145.8">GND</text>
<text x="217" y="154.1">GND</text>
<text x="287" y="151.6" transform="rotate(-90 287 151.6)">C30</text>
<text x="295.9" y="151.6" transform="rotate(-90 295.9 151.6)">1uF</text>
<text x="312.4" y="151.6" transform="rotate(-90 312.4 151.6)">C31</text>
<text x="321.3" y="151.6" transform="rotate(-90 321.3 151.6)">1uF</text>
<text x="337.8" y="151.6" transform="rotate(-90 337.8 151.6)">C29</text>
<text x="346.7" y="151.6" transform="rotate(-90 346.7 151.6)">1uF</text>
<text x="74.7" y="161">GND</text>
<text x="95.2" y="160.4">EPD_C2</text>
<text x="223.5" y="159.2" transform="rotate(-90 223.5 159.2)">C27</text>
<text x="232.4" y="159.2" transform="rotate(-90 232.4 159.2)">0.1uF</text>
<text x="88.6" y="163.4">EPD_C1</text>
<text x="143.3" y="166.8">GND</text>
<text x="91.7" y="171.3">1uF</text>
<text x="99.6" y="169">1uF</text>
<text x="285.5" y="169.4">GND</text>
<text x="310.9" y="169.4">GND</text>
<text x="336.3" y="169.4">GND</text>
<text x="217" y="174.5">GND</text>
<text x="224.6" y="174.5">GND</text>
<text x="68.8" y="189.3">EPD_C5</text>
<text x="315" y="190.6">USBLC6-2SC6Y</text>
<text x="315" y="188">D3</text>
<text x="56.1" y="196.9">EPD_C6</text>
<text x="74.7" y="194.4">0.1uF</text>
<text x="139.4" y="193" transform="rotate(-90 139.4 193)">503480-2400</text>
<text x="62.3" y="202">1uF</text>
<text x="73.9" y="202">EPD_C8</text>
<text x="96.7" y="199.5">EPD_C7</text>
<text x="54.7" y="207.1">EPD_C10</text>
<text x="72.7" y="209.6">EPD_C11</text>
<text x="80.1" y="207.1">1uF</text>
<text x="89.1" y="204.6">EPD_C9</text>
<text x="95" y="209.4">1uF</text>
<text x="102.9" y="204.6">1uF</text>
<text x="277.9" y="207.5">GND</text>
<text x="62" y="212.2">1uF</text>
<text x="80.1" y="214.7">1uF</text>
<text x="85.2" y="212.2">EPD_C12</text>
<text x="193" y="214.7">R1_USB</text>
<text x="207" y="211.8">J4</text>
<text x="92.8" y="217.5">1uF</text>
<text x="137.1" y="218.5">J1</text>
<text x="193" y="217.2">5K1</text>
<text x="39.2" y="225.2">GNDGND</text>
<text x="168.2" y="222.9" transform="rotate(-90 168.2 222.9)">GND</text>
<text x="259.1" y="224.8">5K1</text>
<text x="259.1" y="222.3">R2_USB</text>
<text x="327.9" y="224.8">C43</text>
<text x="273.1" y="230.5" transform="rotate(-90 273.1 230.5)">GND</text>
<text x="312.9" y="231.6" transform="rotate(-90 312.9 231.6)">0.1uF</text>
<text x="321.8" y="229.8" transform="rotate(-90 321.8 229.8)">C42</text>
<text x="327.9" y="229.9">4.7uF</text>
<text x="196.1" y="235.6" transform="rotate(-90 196.1 235.6)">GND</text>
<text x="207" y="237.9">KH-TYPE-C-16P</text>
<text x="247.7" y="235.6" transform="rotate(-90 247.7 235.6)">GND</text>
<text x="318.6" y="240.5">GND</text>
</g>
<g font-size="2.1" fill="#808080">
<text x="133" y="52.2" transform="rotate(-90 133 52.2)">3</text>
<text x="126.7" y="59.8">1</text>
<text x="308.8" y="54.7">A1</text>
<text x="308.8" y="57.3">A2</text>
<text x="308.8" y="59.8">A3</text>
<text x="316" y="55.9">EN</text>
<text x="316" y="58.4">REG</text>
<text x="329.5" y="55.9">GND</text>
<text x="330.1" y="58.4">SCL</text>
<text x="338.9" y="54.7">B3</text>
<text x="338.9" y="57.3">C1</text>
<text x="338.9" y="59.8">C2</text>
<text x="79.1" y="62.4">2</text>
<text x="90" y="62.4">1</text>
<text x="117.8" y="65.4" transform="rotate(-90 117.8 65.4)">2</text>
<text x="133" y="64.3" transform="rotate(-90 133 64.3)">2</text>
<text x="176.2" y="65.4" transform="rotate(-90 176.2 65.4)">2</text>
<text x="308.8" y="62.4">B1</text>
<text x="308.8" y="64.9">B2</text>
<text x="316" y="61">OUT+</text>
<text x="316" y="63.5">IN/TRIG</text>
<text x="329.2" y="63.5">OUT-</text>
<text x="329.7" y="61">VDD</text>
<text x="338.9" y="62.4">C3</text>
<text x="79.1" y="70">1</text>
<text x="90" y="70">2</text>
<text x="316" y="66">SDA</text>
<text x="133" y="75.6" transform="rotate(-90 133 75.6)">2</text>
<text x="298.1" y="77" transform="rotate(-90 298.1 77)">1</text>
<text x="298.1" y="72.5" transform="rotate(-90 298.1 72.5)">2</text>
<text x="356.5" y="77" transform="rotate(-90 356.5 77)">1</text>
<text x="356.5" y="72.5" transform="rotate(-90 356.5 72.5)">2</text>
<text x="79.1" y="82.7">2</text>
<text x="90" y="82.7">1</text>
<text x="117.8" y="79" transform="rotate(-90 117.8 79)">1</text>
<text x="176.2" y="79" transform="rotate(-90 176.2 79)">1</text>
<text x="133" y="89.1" transform="rotate(-90 133 89.1)">1</text>
<text x="127.9" y="97.9" transform="rotate(-90 127.9 97.9)">2</text>
<text x="138.1" y="98.5" transform="rotate(-90 138.1 98.5)">2</text>
<text x="127.9" y="104.9" transform="rotate(-90 127.9 104.9)">1</text>
<text x="138.1" y="112" transform="rotate(-90 138.1 112)">1</text>
<text x="290.5" y="118.8" transform="rotate(-90 290.5 118.8)">2</text>
<text x="315.8" y="118.8" transform="rotate(-90 315.8 118.8)">2</text>
<text x="341.2" y="118.8" transform="rotate(-90 341.2 118.8)">2</text>
<text x="290.5" y="132.2" transform="rotate(-90 290.5 132.2)">1</text>
<text x="315.8" y="132.2" transform="rotate(-90 315.8 132.2)">1</text>
<text x="341.2" y="132.2" transform="rotate(-90 341.2 132.2)">1</text>
<text x="201.9" y="142.2">CELL</text>
<text x="202.7" y="139.7">CTG</text>
<text x="211.9" y="138.6">1</text>
<text x="211.9" y="141.1">2</text>
<text x="211.9" y="143.6">3</text>
<text x="285.4" y="143.6" transform="rotate(-90 285.4 143.6)">2</text>
<text x="310.8" y="143.6" transform="rotate(-90 310.8 143.6)">2</text>
<text x="336.2" y="143.6" transform="rotate(-90 336.2 143.6)">2</text>
<text x="202.7" y="144.7">VDD</text>
<text x="204.4" y="147.3">EP</text>
<text x="211.9" y="146.2">9</text>
<text x="290.5" y="148.7" transform="rotate(-90 290.5 148.7)">2</text>
<text x="315.8" y="148.7" transform="rotate(-90 315.8 148.7)">2</text>
<text x="341.2" y="148.7" transform="rotate(-90 341.2 148.7)">2</text>
<text x="180.6" y="151.3">6</text>
<text x="180.6" y="153.8">7</text>
<text x="186.5" y="152.4">QSTRT</text>
<text x="186.5" y="154.9">SCL</text>
<text x="200.4" y="152.4">ALERT</text>
<text x="211.9" y="151.3">5</text>
<text x="285.4" y="155.7" transform="rotate(-90 285.4 155.7)">1</text>
<text x="290.5" y="153.1" transform="rotate(-90 290.5 153.1)">1</text>
<text x="310.8" y="155.7" transform="rotate(-90 310.8 155.7)">1</text>
<text x="315.8" y="153.1" transform="rotate(-90 315.8 153.1)">1</text>
<text x="336.2" y="155.7" transform="rotate(-90 336.2 155.7)">1</text>
<text x="341.2" y="153.1" transform="rotate(-90 341.2 153.1)">1</text>
<text x="117.2" y="156.3">1</text>
<text x="117.2" y="158.9">2</text>
<text x="117.2" y="161.4">3</text>
<text x="123" y="157.4">1</text>
<text x="123" y="160">2</text>
<text x="129.2" y="157.4">MP1</text>
<text x="129.2" y="160">MP2</text>
<text x="138.3" y="156.3">MP1</text>
<text x="138.3" y="158.9">MP2</text>
<text x="180.6" y="158.9">8</text>
<text x="186.5" y="160">SDA</text>
<text x="227" y="160.7" transform="rotate(-90 227 160.7)">1</text>
<text x="227" y="156.3" transform="rotate(-90 227 156.3)">2</text>
<text x="117.2" y="163.9">4</text>
<text x="117.2" y="166.5">5</text>
<text x="123" y="162.5">3</text>
<text x="123" y="165.1">4</text>
<text x="123" y="167.6">5</text>
<text x="202.5" y="165.1">GND</text>
<text x="211.9" y="163.9">4</text>
<text x="117.2" y="169">6</text>
<text x="117.2" y="171.5">7</text>
<text x="123" y="170.1">6</text>
<text x="123" y="172.7">7</text>
<text x="116" y="179.2">10</text>
<text x="117.2" y="174.1">8</text>
<text x="117.2" y="176.6">9</text>
<text x="123" y="175.2">8</text>
<text x="123" y="177.8">9</text>
<text x="116" y="184.2">12</text>
<text x="116.2" y="181.7">11</text>
<text x="123" y="180.3">10</text>
<text x="123" y="182.8">11</text>
<text x="123" y="185.4">12</text>
<text x="116" y="186.8">13</text>
<text x="116" y="189.3">14</text>
<text x="116" y="191.9">15</text>
<text x="123" y="187.9">13</text>
<text x="123" y="190.5">14</text>
<text x="116" y="194.4">16</text>
<text x="116" y="196.9">17</text>
<text x="123" y="193">15</text>
<text x="123" y="195.5">16</text>
<text x="287.3" y="194.4">1</text>
<text x="287.3" y="196.9">2</text>
<text x="293.2" y="195.5">I/O1_1</text>
<text x="305" y="195.5">I/O1_2</text>
<text x="316" y="194.4">6</text>
<text x="316" y="196.9">5</text>
<text x="116" y="199.5">18</text>
<text x="116" y="202">19</text>
<text x="123" y="198.1">17</text>
<text x="123" y="200.6">18</text>
<text x="123" y="203.2">19</text>
<text x="287.3" y="199.5">3</text>
<text x="293.2" y="198.1">GND</text>
<text x="293.2" y="200.6">I/O2_1</text>
<text x="305" y="200.6">I/O2_2</text>
<text x="305.6" y="198.1">VBUS</text>
<text x="316" y="199.5">4</text>
<text x="116" y="204.6">20</text>
<text x="116" y="207.1">21</text>
<text x="116" y="209.6">22</text>
<text x="123" y="205.7">20</text>
<text x="123" y="208.2">21</text>
<text x="116" y="212.2">23</text>
<text x="116" y="214.7">24</text>
<text x="123" y="210.8">22</text>
<text x="123" y="213.3">23</text>
<text x="123" y="215.8">24</text>
<text x="224.3" y="215.8">VBUS</text>
<text x="234.7" y="214.7">A4_B9*2</text>
<text x="180.6" y="219.8">1</text>
<text x="194.1" y="219.8">2</text>
<text x="202.1" y="219.8">A5</text>
<text x="209.4" y="220.9">CC1</text>
<text x="224.5" y="220.9">SBU2</text>
<text x="234.7" y="219.8">B8</text>
<text x="202.1" y="222.3">A6</text>
<text x="202.1" y="227.4">A8</text>
<text x="202.1" y="224.9">A7</text>
<text x="209.4" y="223.4">DP1</text>
<text x="209.4" y="226">DN1</text>
<text x="225.8" y="223.4">DN2</text>
<text x="226" y="226">DP2</text>
<text x="234.7" y="224.9">B6</text>
<text x="234.7" y="227.4">B5</text>
<text x="234.7" y="222.3">B7</text>
<text x="246.7" y="227.4">1</text>
<text x="260.1" y="227.4">2</text>
<text x="315.8" y="224.9" transform="rotate(-90 315.8 224.9)">1</text>
<text x="198.6" y="232.5">SH1*4</text>
<text x="209.4" y="228.5">SBU1</text>
<text x="209.4" y="233.6">SHIELD</text>
<text x="225.4" y="233.6">GND</text>
<text x="225.8" y="228.5">CC2</text>
<text x="234.7" y="232.5">A1_B12*2</text>
<text x="315.8" y="229.3" transform="rotate(-90 315.8 229.3)">2</text>
</g>
<g font-size="1.8" fill="#c90d0c">
<text x="184.7" y="80.5">D</text>
<text x="179.5" y="84.8">G</text>
<text x="184.7" y="86.9">S</text>
</g>
<g font-size="1.4" fill="#808080">
<text x="349.4" y="32.8">OUT+</text>
<text x="349.8" y="37.8">OUT-</text>
<text x="118.7" y="56.5" transform="rotate(-90 118.7 56.5)">GDR</text>
<text x="177.1" y="59.1" transform="rotate(-90 177.1 59.1)">3V3/1.6E</text>
<text x="276" y="55.6">HAPTIC_EN/1.3D</text>
<text x="360.5" y="58.2">SCL/1.3D</text>
<text x="280.9" y="65.8">SDA/1.3D</text>
<text x="283.4" y="60.7">OUT+</text>
<text x="345.3" y="63.2">OUT-</text>
<text x="360.5" y="60.7">3V3/1.6E</text>
<text x="50.1" y="66.7" transform="rotate(-90 50.1 66.7)">EPD_3V3</text>
<text x="96.4" y="70.9">PREVGL</text>
<text x="187.2" y="71.8" transform="rotate(-90 187.2 71.8)">EPD_3V3</text>
<text x="137.1" y="73.4">RESE</text>
<text x="96.4" y="83.6">PREVGH</text>
<text x="165.9" y="86.1">P1.01/1.5D</text>
<text x="187.2" y="100.1" transform="rotate(-90 187.2 100.1)">3V3/1.6E</text>
<text x="345.3" y="111.5">3V3/1.6E</text>
<text x="237.1" y="131.8">VBAT/1.1B</text>
<text x="228.5" y="141.9">VBAT/1.1B</text>
<text x="294.5" y="139.4">P0.13/1.4E</text>
<text x="319.9" y="139.4">P0.14/1.4E</text>
<text x="345.3" y="139.4">P1.02/1.5D</text>
<text x="166.8" y="154.6">SCL/1.3D</text>
<text x="106.3" y="159.7">GDR</text>
<text x="166.7" y="159.7">SDA/1.3D</text>
<text x="105.6" y="162.3">RESE</text>
<text x="215.1" y="163.1" transform="rotate(-90 215.1 163.1)">ALERT/1.5D</text>
<text x="98.7" y="177.5">EPD_BUSY/1.4E</text>
<text x="99.7" y="180">EPD_RST/1.4E</text>
<text x="100.5" y="182.6">EPD_DC/1.4E</text>
<text x="100.5" y="185.1">EPD_CS/1.3D</text>
<text x="102.5" y="190.2">MOSI/1.4C</text>
<text x="103.2" y="187.7">SCK/1.4C</text>
<text x="100.7" y="195.3">EPD_3V3</text>
<text x="272.4" y="195.3">DN</text>
<text x="322.4" y="197.8">VBUS/1.4E</text>
<text x="322.4" y="195.3">D-/1.4E</text>
<text x="272.5" y="200.4">DP</text>
<text x="322.4" y="200.4">D+/1.4E</text>
<text x="246.2" y="215.6">VBUS/1.4E</text>
<text x="322.4" y="218.1">VBUS/1.4E</text>
<text x="111" y="224.4" transform="rotate(-90 111 224.4)">PREVGL</text>
<text x="113.6" y="224.6" transform="rotate(-90 113.6 224.6)">PREVGH</text>
<text x="196.2" y="225.7">DN</text>
<text x="196.3" y="223.2">DP</text>
<text x="241.2" y="225.7">DP</text>
<text x="241.2" y="223.2">DN</text>
</g>
</svg>
